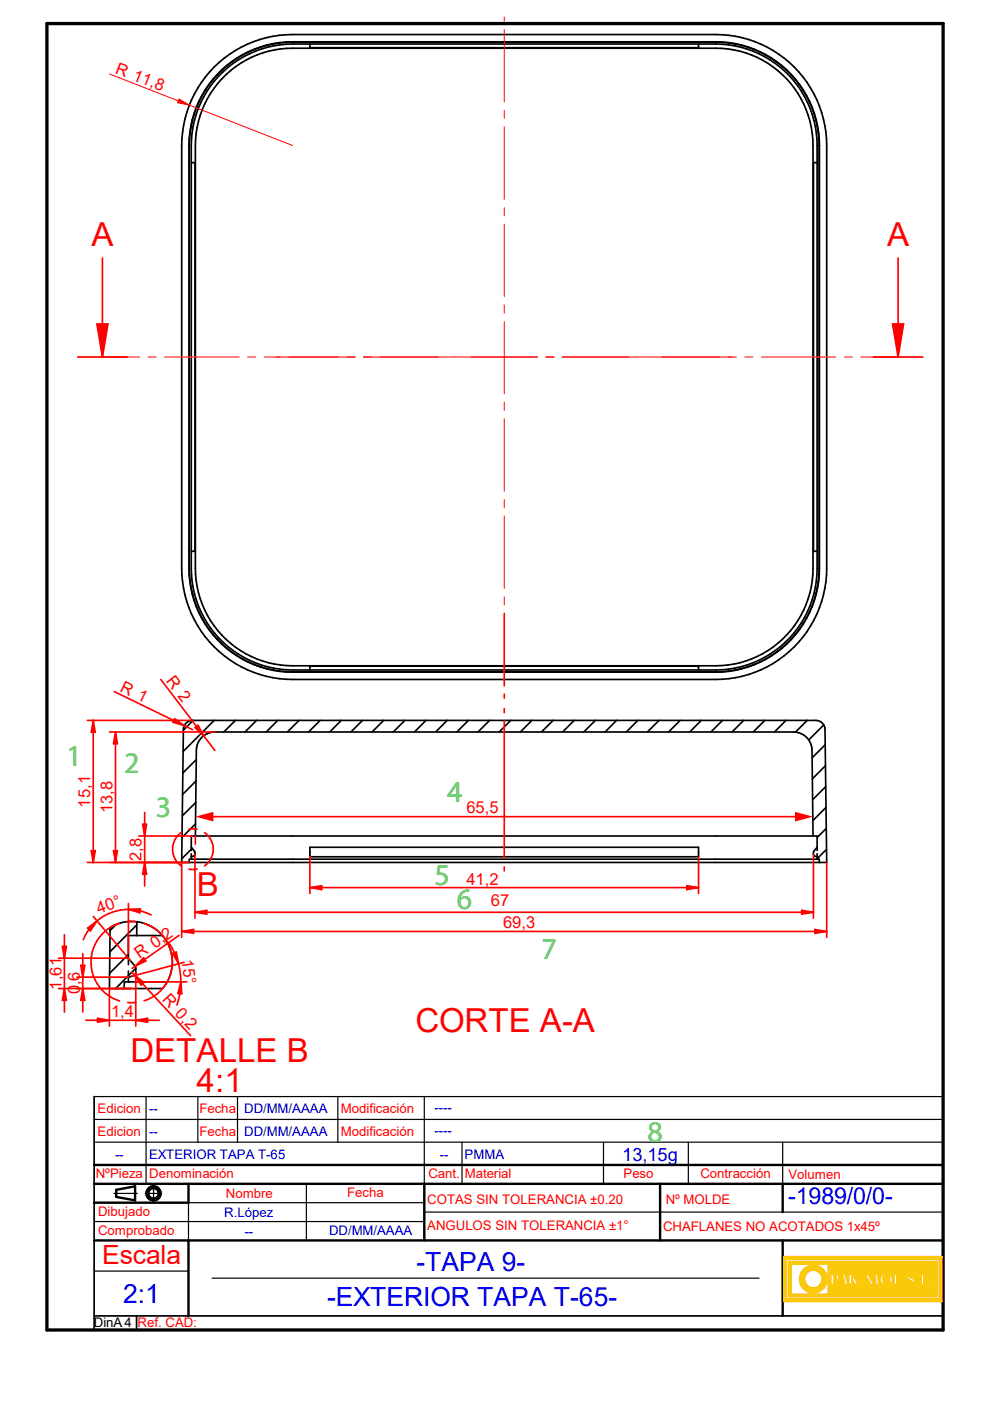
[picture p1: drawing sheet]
<svg xmlns="http://www.w3.org/2000/svg" width="210mm" height="297mm" viewBox="0 0 210 297" stroke-linecap="round" stroke-linejoin="round" font-family="sans-serif">
<!-- layer: Capa 1 -->
<path d="M9.9 5h190.1v277h-190.1z" fill="none" stroke="#000" stroke-width=".7"/>
<g fill="none" stroke="#000" stroke-width=".51">
<path d="M20 247h180M20 255h20M20 251h180M24.6 252.3v1.5M28.6 251.5v3M140 251v12M20 263h180M165.9 263v16"/>
<circle cx="32.5" cy="253" r="1.13"/>
<circle cx="32.6" cy="253" r="1.5"/>
</g>
<path d="M20 232.5v49.5h180v-49.5M20 279h180M29 279v3" fill="none" stroke="#000" stroke-width=".36"/>
<g fill="none" stroke="#000" stroke-width=".25">
<path d="M31 232.5v18.5M20 259h70M24.1 253h5M30.8 253h3.5M32.6 251.3v3.5M40 255v8M65 251v12M98 242.2v8.8M128 242.2v8.8M145.9 242.2v8.8M165.9 242.2v8.8M20 269.5h20"/>
<path d="M45 271h116"/>
</g>
<g fill="#faca0a">
<path d="M166.2 266.4v9.5h33.5v-9.5zM166.7 267h32.5v8.4h-32.5z" fill-rule="evenodd"/>
<path d="M167.2 267.5v7.4h31.5v-7.4zM194.1 272.1a.3 .3 0 0 1 .6 0 .3 .3 0 0 1-.6 0zM195.3 270.1h.6v2h.9v.3h-1.5zM197 272.1a.3 .3 0 0 1 .6 0 .3 .3 0 0 1-.6 0zM167.7 268h7.9v6.4h-7.9zM176.1 270.1h1.2a.66 .66 0 0 1 .6 .8 .66 .66 0 0 1-.8 .5h-.3v1h-.7zM178.6 270.1h.6l.6 2.3h-.6l-.2-.5h-.7l-.1 .5h-.3zM180 270.1h.6v1l.8-1h.3l-.6 .7 .9 1.6h-.7l-.6-1-.1 1h-.6zM182.1 271h.8v.3h-.8zM183.7 270.1h.4l.8 1.5 .8-1.5h.4l.3 2.3h-.7l-.1-1.4-.8 1.4h-.2l-.7-1.4-.1 1.4h-.5zM187 270.3a1.28 1.28 0 0 1 1.9 .2 1.28 1.28 0 0 1-.2 1.8 1.27 1.27 0 0 1-1.8-.2 1.27 1.27 0 0 1 .1-1.8zM189.6 270.1h.6v2h.9v.3h-1.5zM192.6 270.3a.8 .8 0 0 1 1.3 .5h-.3a.4 .4 0 0 0-.3-.5 .4 .4 0 0 0-.5 .4l.1 .1a.9 .9 0 0 1 .9 .4 .9 .9 0 0 1 0 1 .83 .83 0 0 1-.9 .2 .83 .83 0 0 1-.6-.8h.4a.41 .41 0 0 0 .2 .6 .41 .41 0 0 0 .5-.4l-.1-.1a.9 .9 0 0 1-.7-1.4z" fill-rule="evenodd"/>
</g>
<path d="M176.1 270.1h1.2a.66 .66 0 0 1 .6 .8 .66 .66 0 0 1-.8 .5h-.3v1h-.7zM178.6 270.1h.6l.6 2.3h-.6l-.2-.5h-.7l-.1 .5h-.3zM180 270.1h.6v1l.8-1h.3l-.6 .7 .9 1.6h-.7l-.6-1-.1 1h-.6zM183.7 270.1h.4l.8 1.5 .8-1.5h.4l.3 2.3h-.7l-.1-1.4-.8 1.4h-.2l-.7-1.4-.1 1.4h-.5zM187 270.3a1.28 1.28 0 0 1 1.9 .2 1.28 1.28 0 0 1-.2 1.8 1.27 1.27 0 0 1-1.8-.2 1.27 1.27 0 0 1 .1-1.8zM192.4 270.8a.77 .77 0 0 1 .7-.7 .77 .77 0 0 1 .8 .7h-.3a.4 .4 0 0 0-.3-.5 .4 .4 0 0 0-.5 .4l.3 .2" fill="none" stroke="#faca0a" stroke-width=".36"/>
<circle cx="193.2" cy="270.9" r=".18" fill="#faca0a"/>
<path d="M193.2 270.9a.78 .78 0 0 1 .7 .5 .78 .78 0 0 1-.1 .8" fill="none" stroke="#faca0a" stroke-width=".36"/>
<circle cx="193.7" cy="272.2" r=".18" fill="#faca0a"/>
<path d="M193.7 272.2a.85 .85 0 0 1-.8 .1 .85 .85 0 0 1-.6-.7h.4l-.1 .4 .5 .2" fill="none" stroke="#faca0a" stroke-width=".36"/>
<circle cx="193.1" cy="272.2" r=".18" fill="#faca0a"/>
<path d="M193.5 271.9l-.4 .3" fill="none" stroke="#faca0a" stroke-width=".36"/>
<circle cx="193.5" cy="271.9" r=".18" fill="#faca0a"/>
<path d="M192.4 270.8l.2 .5 .7 .4 .2 .2" fill="none" stroke="#faca0a" stroke-width=".36"/>
<path d="M170.5 269a2.91 2.91 0 0 1 3.1-.5 2.91 2.91 0 0 1 1.7 2.5h-1a1.89 1.89 0 0 0-2.8-1.4 1.89 1.89 0 0 0 0 3.2 1.89 1.89 0 0 0 2.8-1.5h1a2.91 2.91 0 0 1-4.1 2.5 2.91 2.91 0 0 1-.7-4.8z" fill-rule="evenodd" fill="#faca0a"/>
<path d="M170.5 269a2.91 2.91 0 0 1 3.1-.5 2.91 2.91 0 0 1 1.7 2.5h-1a1.89 1.89 0 0 0-2.8-1.4 1.89 1.89 0 0 0 0 3.2 1.89 1.89 0 0 0 2.8-1.5h1a2.91 2.91 0 0 1-4.1 2.5 2.91 2.91 0 0 1-.7-4.8z" fill="none" stroke="#faca0a" stroke-width=".36"/>
<path d="M176.8 270.3a.46 .46 0 0 1 .5 .5 .46 .46 0 0 1-.5 .5z" fill-rule="evenodd" fill="#faca0a"/>
<path d="M176.8 270.3a.46 .46 0 0 1 .5 .5 .46 .46 0 0 1-.5 .5z" fill="none" stroke="#faca0a" stroke-width=".36"/>
<path d="M178.7 270.7l.3 1h-.6z" fill="#faca0a"/>
<path d="M178.7 270.7l.3 1h-.6z" fill="none" stroke="#faca0a" stroke-width=".36"/>
<path d="M187.5 270.5a.75 .75 0 0 1 .9 .1 .75 .75 0 0 1 .2 .9 .68 .68 0 0 1-.7 .7 .68 .68 0 0 1-.7-.7l.1-.6z" fill-rule="evenodd" fill="#faca0a"/>
<g fill="none" stroke="#faca0a" stroke-width=".36">
<path d="M166.2 266.4h33.5v9.5h-33.5zM166.7 267h32.5v8.4h-32.5zM167.2 267.5h31.5v7.4h-31.5zM167.7 268h7.9v6.4h-7.9zM182.1 271h.8v.3h-.8zM187.5 270.5a.75 .75 0 0 1 .9 .1 .75 .75 0 0 1 .2 .9 .68 .68 0 0 1-.7 .7 .68 .68 0 0 1-.7-.7l.1-.6zM189.6 270.1h.6v2h.9v.3h-1.5zM195.3 270.1h.6v2h.9v.3h-1.5z"/>
<circle cx="194.4" cy="272.1" r=".29"/>
<circle cx="197.3" cy="272.1" r=".3"/>
</g>
<path d="M20 237.3h180M20 232.5h180M42 232.5v9.7M50.4 232.5v9.7M71.6 232.5v9.7M90 232.5v18.5M20 242.2h180M40 255h50M90 257h110" fill="none" stroke="#000" stroke-width=".25"/>
<path d="M24.6 253.8l4 .7M28.6 251.5l-4 .8M40 251v4M90 251v12M165.9 251v6M40 263v16" fill="none" stroke="#000" stroke-width=".51"/>
<g fill="none" stroke="#000" stroke-width=".36">
<path d="M55.3 9.9a21.4 21.4 0 0 1 6.8-1h89.6a21.6 21.6 0 0 1 6.8 1M55.3 9.9a21.9 21.9 0 0 0-15 18.2M55.3 10a22 22 0 0 1 6.8-1.1h89.6a22 22 0 0 1 6.8 1.1M55.3 10a22 22 0 0 0-15 18.1M65.7 9.3v.8h82.4v-.8M158.5 10a22 22 0 0 1 15.2 20.9v89.6a22 22 0 0 1-6.9 16M158.5 9.9a22 22 0 0 1 15.2 21v89.6a22 22 0 0 1-6.9 16M40.3 28.1l-.2 2.8v89.6l.2 2.8M40.6 34.5h.7v82.4h-.7M173.2 34.5h-.7v82.4h.7M40.3 123.3a21.8 21.8 0 0 0 6.7 13.2M40.3 123.3a22.1 22.1 0 0 0 6.8 13.2"/>
<path d="M44.4 136.1a23.7 23.7 0 0 1-5.9-15.6v-89.6a23.5 23.5 0 0 1 23.6-23.6h89.6a23.5 23.5 0 0 1 23.6 23.6v89.6a23.7 23.7 0 0 1-5.9 15.6M164.9 136.4a20.6 20.6 0 0 0 7.5-15.9v-89.6a20.6 20.6 0 0 0-20.7-20.7h-89.6a20.6 20.6 0 0 0-20.7 20.7v89.6a20.6 20.6 0 0 0 7.5 15.9M166.5 136.2a21.5 21.5 0 0 0 6.7-15.7v-89.6a21.5 21.5 0 0 0-21.5-21.6h-89.6a21.5 21.5 0 0 0-21.5 21.6v89.6a21.4 21.4 0 0 0 6.7 15.7"/>
</g>
<path d="M47 136.5a21.6 21.6 0 0 0 9.6 5.3M47.1 136.5a21.9 21.9 0 0 0 9.5 5.3M47.3 136.2a21.6 21.6 0 0 0 14.8 5.8h89.6a21.6 21.6 0 0 0 14.8-5.8M164.9 136.4a20.5 20.5 0 0 1-13.2 4.8h-89.6a20.7 20.7 0 0 1-13.2-4.8M166.8 136.5a22 22 0 0 1-15.1 6h-89.6a22.3 22.3 0 0 1-5.5-.7M166.8 136.5a22 22 0 0 1-15.1 6h-89.6a21 21 0 0 1-5.5-.7M169.4 136.1a23.5 23.5 0 0 1-17.7 8h-89.6a23.5 23.5 0 0 1-17.7-8M65.7 142v-.8h82.4v.8" fill="none" stroke="#000" stroke-width=".35"/>
<g fill="none" stroke="#f00" stroke-width=".21">
<path d="M21.7 75.7h7.9M31.4 75.7h1.7M34.9 75.7h15.8M52.5 75.7h1.7M56 75.7h15.8M73.6 75.7h1.7M77.1 75.7h15.8M94.7 75.7h1.7M98.1 75.7h15.9M115.7 75.7h1.8M119.2 75.7h15.9M136.8 75.7h1.8"/>
<path d="M140.3 75.7h15.8M157.9 75.7h1.7M161.4 75.7h15.8M179 75.7h1.7M182.5 75.7h7.9"/>
</g>
<path d="M21.7 54.7v21h5.3M185.2 75.7h5.2" fill="none" stroke="#f00" stroke-width=".36"/>
<path d="M20.6 68.7h2.3l-1.2 7z" fill="#f00"/>
<path d="M190.4 54.7v21M20.6 68.7h2.3l-1.2 7z" fill="none" stroke="#f00" stroke-width=".36"/>
<path d="M189.3 68.7h2.3l-1.2 7z" fill="#f00"/>
<path d="M16.5 75.7h5.2M189.3 68.7h2.3l-1.2 7zM190.4 75.7h5.3" fill="none" stroke="#f00" stroke-width=".36"/>
<g fill="none" stroke="#000" stroke-width=".35">
<path d="M39.3 153.5a1.9 1.9 0 0 1 1.5-.8h132.2a1.96 1.96 0 0 1 1.9 2l.4 28.2h-136.8l.4-28.2v-.5zM40.9 152.7l-2 2.1M45.4 152.7l-6.6 6.6M49.9 152.7l-2.4 2.5M54.4 152.7l-2.5 2.5M58.9 152.7l-2.4 2.5M63.4 152.7l-2.5 2.5M67.9 152.7l-2.5 2.5M72.4 152.7l-2.5 2.5M76.9 152.7l-2.5 2.5M81.3 152.7l-2.4 2.5M85.8 152.7l-2.4 2.5"/>
<path d="M90.3 152.7l-2.4 2.5M94.8 152.7l-2.4 2.5M99.3 152.7l-2.4 2.5M103.8 152.7l-2.5 2.5M108.3 152.7l-2.5 2.5M112.8 152.7l-2.5 2.5M117.3 152.7l-2.5 2.5M121.8 152.7l-2.5 2.5M126.2 152.7l-2.4 2.5M130.7 152.7l-2.4 2.5M135.2 152.7l-2.4 2.5M139.7 152.7l-2.4 2.5"/>
<path d="M144.2 152.7l-2.4 2.5M148.7 152.7l-2.5 2.5M153.2 152.7l-2.5 2.5M157.7 152.7l-2.5 2.5M162.2 152.7l-2.5 2.5M166.6 152.7l-2.4 2.5M171.2 152.7l-2.5 2.5M174.6 153.7l-3.1 3.2M175 157.9l-2.8 2.8M40.6 179.6l.7 1.1-.1 .7-.6 .3M40.7 179.9l-2.2 2.2M41.5 174.7l-2.9 2.8"/>
<path d="M41.5 170.1l-2.8 2.9M41.6 165.6l-2.9 2.8M41.6 161.1l-2.8 2.8M65.7 179.6h82.4v2.1h-82.4zM172.4 177.2l-.2-18.1a3.9 3.9 0 0 0-3.9-3.9h-122.7a3.9 3.9 0 0 0-4 3.9l-.2 18.1M173.2 179.6l-.7 1.1 .1 .7 .6 .3M175 162.3l-2.7 2.8M175.1 166.8l-2.8 2.7M175.1 171.2l-2.8 2.8M175.2 175.6l-2 2M40.1 182.9v-.7h133.6v.7M40.6 181v1.2"/>
<path d="M173.2 180.3v-3.1h-132.6v3.1M173.2 181v1.2M175.2 180.1l-2 2"/>
</g>
<path d="M106.9 130v15.4M106.9 147.2v.8M65.7 188.2l2.5-.4v.8z" fill="none" stroke="#f00" stroke-width=".35"/>
<g fill="none" stroke="#f00" stroke-width=".21">
<path d="M106.9 3.6v.9M106.9 6.2v15.4M106.9 23.4v1.7M106.9 26.9v15.3M106.9 44v1.7M106.9 47.5v15.4M58.6 75.7h.8M61.2 75.7h14.1M77 75.7h1.8M80.5 75.7h14.1M96.4 75.7h1.7M99.9 75.7h14"/>
<path d="M106.9 64.6v1.8M106.9 68.2v15.3M115.7 75.7h1.8M119.2 75.7h14.1M135 75.7h1.8M138.6 75.7h14M154.4 75.7h.8M106.9 85.3v1.7M106.9 88.8v15.3M106.9 105.9v1.8M106.9 109.4v15.4M106.9 126.6v1.7"/>
</g>
<path d="M65.7 188.2l2.5-.4v.8z" fill="#f00"/>
<path d="M145.6 187.8l2.5 .4-2.5 .4z" fill="none" stroke="#f00" stroke-width=".35"/>
<path d="M145.6 187.8l2.5 .4-2.5 .4z" fill="#f00"/>
<path d="M19.8 152.7l.4 2.5h-.9zM65.7 181.7v7.7M65.7 188.2h82.4M148.1 181.7v7.7" fill="none" stroke="#f00" stroke-width=".35"/>
<path d="M19.8 152.7l.4 2.5h-.9z" fill="#f00"/>
<path d="M19.3 180.4h.9l-.4 2.5z" fill="none" stroke="#f00" stroke-width=".35"/>
<path d="M19.3 180.4h.9l-.4 2.5z" fill="#f00"/>
<path d="M18.5 152.7h22.3M19.8 152.7v30.2M30.2 174.8h.9l-.4 2.4zM18.5 182.9h20" fill="none" stroke="#f00" stroke-width=".35"/>
<path d="M30.2 174.8h.9l-.4 2.4z" fill="#f00"/>
<path d="M30.7 182.9l.4 2.5h-.9z" fill="none" stroke="#f00" stroke-width=".35"/>
<path d="M30.7 182.9l.4 2.5h-.9z" fill="#f00"/>
<path d="M29.4 177.2h11.4M30.7 172.3v15.6M29.4 182.9h10.7" fill="none" stroke="#f00" stroke-width=".35"/>
<path d="M38 21l2.2 1.3-2.5-.5z" fill="none" stroke="#f00" stroke-width=".21"/>
<path d="M38 21l2.2 1.3-2.5-.5z" fill="#f00"/>
<path d="M23.2 15.7l38.9 15.2" fill="none" stroke="#f00" stroke-width=".21"/>
<path d="M41.4 177.2v1.8M44.5 173.1h124.8" fill="none" stroke="#f00" stroke-width=".35"/>
<g fill="#f00">
<path d="M41.4 173.1l3.8-1v2.1z"/>
<path d="M168.6 172.1l3.8 1-3.8 1.1z"/>
</g>
<path d="M37 152.4l2.1 1.4-2.5-.7z" fill="none" stroke="#f00" stroke-width=".35"/>
<path d="M37 152.4l2.1 1.4-2.5-.7z" fill="#f00"/>
<path d="M24.2 146.6l16.6 8.1M41.3 154.3l.7-.5 1.2 2.2z" fill="none" stroke="#f00" stroke-width=".35"/>
<path d="M41.3 154.3l.7-.5 1.2 2.2z" fill="#f00"/>
<path d="M34.1 144.1l11.5 15M24.1 180.4h.8l-.4 2.5z" fill="none" stroke="#f00" stroke-width=".35"/>
<path d="M24.1 180.4h.8l-.4 2.5z" fill="#f00"/>
<path d="M24.5 155.2l.4 2.5h-.8z" fill="none" stroke="#f00" stroke-width=".35"/>
<path d="M24.5 155.2l.4 2.5h-.8z" fill="#f00"/>
<path d="M23.2 155.2h22.4M24.5 155.2v27.7M38.4 176.5a4.3 4.3 0 0 0 0 7.1M40 175.8h1.7M43.4 176.5a4.3 4.3 0 0 1 0 7.1M23.2 182.9h16.9M25.3 195.8a8.6 8.6 0 0 0-6 8.2 8.6 8.6 0 0 0 6 8.2M27.1 195.4h1.7M30.5 195.8a8.6 8.6 0 0 1 6.1 8.2 8.6 8.6 0 0 1-6.1 8.2M40 184.3h1.8M17.5 209.6l.5 2.5h-.9zM28.8 212.6h-1.7" fill="none" stroke="#f00" stroke-width=".35"/>
<g fill="none" stroke="#000" stroke-width=".35">
<path d="M23.3 196.7a8.6 8.6 0 0 1 11.2 1.7M23.3 196.7l-.1 12.9h11.3l1-1.4M24.6 196l-1.3 1.3M29 196.1l-5.7 5.7M29 195.4v3M34.5 198.4h-7.3v6.1M34.5 198.4a8.7 8.7 0 0 1 1 9.8M27.2 203.2l1.4 1.6 .2 .5M27.2 202.4l-4 4M27.2 205.9v2.3M28.8 205.3l-4.3 4.3M28.8 205.3v.9l-.2 .4-.4 .3-1 .3"/>
<path d="M35.5 208.2h-9.1l-.1 1.4"/>
</g>
<path d="M17.5 209.6l.5 2.5h-.9z" fill="#f00"/>
<path d="M17.1 204.7h.9l-.5 2.5z" fill="none" stroke="#f00" stroke-width=".35"/>
<path d="M17.1 204.7h.9l-.5 2.5z" fill="#f00"/>
<path d="M13.2 200.7h.9l-.4 2.5zM16.3 209.6h12M16.3 207.2h10.9M17.5 202.2v12.4" fill="none" stroke="#f00" stroke-width=".35"/>
<path d="M13.2 200.7h.9l-.4 2.5z" fill="#f00"/>
<path d="M13.7 209.6l.4 2.5h-.9z" fill="none" stroke="#f00" stroke-width=".35"/>
<path d="M13.7 209.6l.4 2.5h-.9z" fill="#f00"/>
<path d="M13.7 198.2v16.4M12.4 209.6h15.3M12.4 203.2h14.8M20.7 215.9l2.5 .4-2.5 .4z" fill="none" stroke="#f00" stroke-width=".35"/>
<path d="M20.7 215.9l2.5 .4-2.5 .4z" fill="#f00"/>
<path d="M28.8 216.3l2.5-.4v.8z" fill="none" stroke="#f00" stroke-width=".35"/>
<path d="M28.8 216.3l2.5-.4v.8z" fill="#f00"/>
<path d="M27.2 192.8l2.6-.1-.1 .8zM18.2 216.3h15.6M23.2 209.6v8M28.8 206.2v11.4" fill="none" stroke="#f00" stroke-width=".35"/>
<path d="M27.2 192.8l2.6-.1-.1 .8z" fill="#f00"/>
<path d="M18.6 196.8l2-1.6-1.4 2.2z" fill="none" stroke="#f00" stroke-width=".35"/>
<path d="M18.6 196.8l2-1.6-1.4 2.2z" fill="#f00"/>
<path d="M19.8 194.3l7.8 9.3M27.2 191.6v10.5M32 194a10.4 10.4 0 0 0-14.3 5.2M38.4 208.2l.1 2.5-.8-.1z" fill="none" stroke="#f00" stroke-width=".35"/>
<path d="M38.4 208.2l.1 2.5-.8-.1z" fill="#f00"/>
<path d="M36.6 202.1l.8-.3 .4 2.5z" fill="none" stroke="#f00" stroke-width=".35"/>
<path d="M36.6 202.1l.8-.3 .4 2.5z" fill="#f00"/>
<path d="M35.8 199.8a14.9 14.9 0 0 1 1.7 13.3M28.6 208.2h11M28.6 204.9l1.9-1.8 .4 .6zM39.1 204l-11.1 3" fill="none" stroke="#f00" stroke-width=".35"/>
<path d="M28.6 204.9l1.9-1.8 .4 .6z" fill="#f00"/>
<path d="M38 198.3l-10 7M28.5 206.8l2 1.5-.6 .6z" fill="none" stroke="#f00" stroke-width=".35"/>
<path d="M28.5 206.8l2 1.5-.6 .6z" fill="#f00"/>
<path d="M41.3 193.4l2.5-.4v.8zM28 206.2l12.4 13.4" fill="none" stroke="#f00" stroke-width=".35"/>
<path d="M41.3 193.4l2.5-.4v.8z" fill="#f00"/>
<path d="M170 193l2.5 .4-2.5 .4z" fill="none" stroke="#f00" stroke-width=".35"/>
<path d="M170 193l2.5 .4-2.5 .4z" fill="#f00"/>
<path d="M38.5 197.5l2.5-.4v.8zM41.3 181.1v13.6M41.3 193.4h131.2M172.5 181.1v13.6" fill="none" stroke="#f00" stroke-width=".35"/>
<path d="M38.5 197.5l2.5-.4v.8z" fill="#f00"/>
<path d="M172.8 197.1l2.5 .4-2.5 .4z" fill="none" stroke="#f00" stroke-width=".35"/>
<path d="M172.8 197.1l2.5 .4-2.5 .4z" fill="#f00"/>
<path d="M106.9 150.2v.9M106.9 152.9v29.1M38.5 182.9v15.8M38.5 197.5h136.8M106.9 183.8v.9M175.3 182.9v15.8" fill="none" stroke="#f00" stroke-width=".35"/>
<g font-size="7" fill="#f00">
<text x="19.4" y="52.2">A</text>
<text x="188.1" y="52.2">A</text>
<text x="41.7" y="189.9">B</text>
<text x="88.1" y="218.9">CORTE A-A</text>
<text x="27.7" y="225.1">DETALLE B</text>
<text x="41.7" y="231.6">4:1</text>
</g>
<g font-size="6.3" fill="#0c0">
<text x="14.1" y="162.5">1</text>
<text x="26.3" y="163.9">2</text>
<text x="33.1" y="173.1">3</text>
<text x="94.8" y="170.1">4</text>
<text x="92.1" y="187.6">5</text>
<text x="96.9" y="192.8">6</text>
<text x="114.8" y="203.2">7</text>
<text x="137.3" y="242.2">8</text>
</g>
<text font-size="5.6" fill="#f00" x="21.6" y="268.1">Escala</text>
<g font-size="5.6" fill="#00f">
<text x="88.3" y="269.4">-TAPA 9-</text>
<text x="26.1" y="276.2">2:1</text>
<text x="69.4" y="276.9">-EXTERIOR TAPA T-65-</text>
</g>
<text font-size="4.9" fill="#00f" x="167.1" y="255.2">-1989/0/0-</text>
<text font-size="3.9" fill="#00f" x="131.9" y="246.1">13,15g</text>
<g font-size="3.5" fill="#f00">
<text x="24.3" y="15.4" transform="rotate(21 24.3 15.4)">R 11,8</text>
<text x="25.3" y="146.4" transform="rotate(26 25.3 146.4)">R 1</text>
<text x="35.1" y="144.4" transform="rotate(53 35.1 144.4)">R 2</text>
<text x="19.1" y="171.2" transform="rotate(-90 19.1 171.2)">15,1</text>
<text x="23.9" y="172.4" transform="rotate(-90 23.9 172.4)">13,8</text>
<text x="98.9" y="172.4">65,5</text>
<text x="30" y="182.5" transform="rotate(-90 30 182.5)">2,8</text>
<text x="98.9" y="187.6">41,2</text>
<text x="21" y="193.8" transform="rotate(-20 21 193.8)">40°</text>
<text x="104.1" y="192.1">67</text>
<text x="106.7" y="196.8">69,3</text>
<text x="29.6" y="203.4" transform="rotate(-35 29.6 203.4)">R 0,2</text>
<text x="38.5" y="203.5" transform="rotate(82 38.5 203.5)">15°</text>
<text x="13" y="209.8" transform="rotate(-90 13 209.8)">1,61</text>
<text x="16.9" y="208.9" transform="rotate(-90 16.9 208.9)">,6</text>
<text x="16.9" y="210.8" transform="rotate(-90 16.9 210.8)">0</text>
<text x="23.5" y="215.7">1,4</text>
<text x="34.2" y="212" transform="rotate(47 34.2 212)">R 0,2</text>
</g>
<g font-size="2.8" fill="#f00">
<text x="20.7" y="236.1">Edicion</text>
<text x="42.3" y="236.1">Fecha</text>
<text x="72.3" y="235.9">Modificación</text>
<text x="20.7" y="240.9">Edicion</text>
<text x="42.3" y="240.9">Fecha</text>
<text x="72.3" y="240.8">Modificación</text>
<text x="20.3" y="249.7">NºPieza</text>
<text x="31.6" y="249.7">Denominación</text>
<text x="90.8" y="249.7">Cant.</text>
<text x="98.5" y="249.7">Material</text>
<text x="132.2" y="249.7">Peso</text>
<text x="148.5" y="249.7">Contracción</text>
<text x="167.2" y="249.9">Volumen</text>
<text x="20.8" y="257.9">Dibujado</text>
<text x="47.9" y="254">Nombre</text>
<text x="73.6" y="253.8">Fecha</text>
<text x="90.6" y="255.2">COTAS SIN TOLERANCIA ±0.20</text>
<text x="141.1" y="255.3">Nº MOLDE</text>
<text x="20.8" y="261.9">Comprobado</text>
<text x="90.6" y="260.8">ANGULOS SIN TOLERANCIA ±1°</text>
<text x="140.6" y="261">CHAFLANES NO ACOTADOS 1x45º</text>
<text x="29.2" y="281.4">Ref. CAD:</text>
</g>
<g font-size="2.8" fill="#00f">
<text x="31.6" y="236.1">--</text>
<text x="51.8" y="236.1">DD/MM/AAAA</text>
<text x="92.1" y="235.8">----</text>
<text x="24.4" y="245.7">--</text>
<text x="31.6" y="245.7">EXTERIOR TAPA T-65</text>
<text x="31.6" y="240.9">--</text>
<text x="51.8" y="240.9">DD/MM/AAAA</text>
<text x="92.1" y="240.6">----</text>
<text x="93.3" y="245.7">--</text>
<text x="98.5" y="245.7">PMMA</text>
<text x="47.5" y="258">R.López</text>
<text x="51.9" y="262">--</text>
<text x="69.8" y="261.9">DD/MM/AAAA</text>
</g>
<text font-size="2.8" x="19.9" y="281.4">DinA4</text>
</svg>
